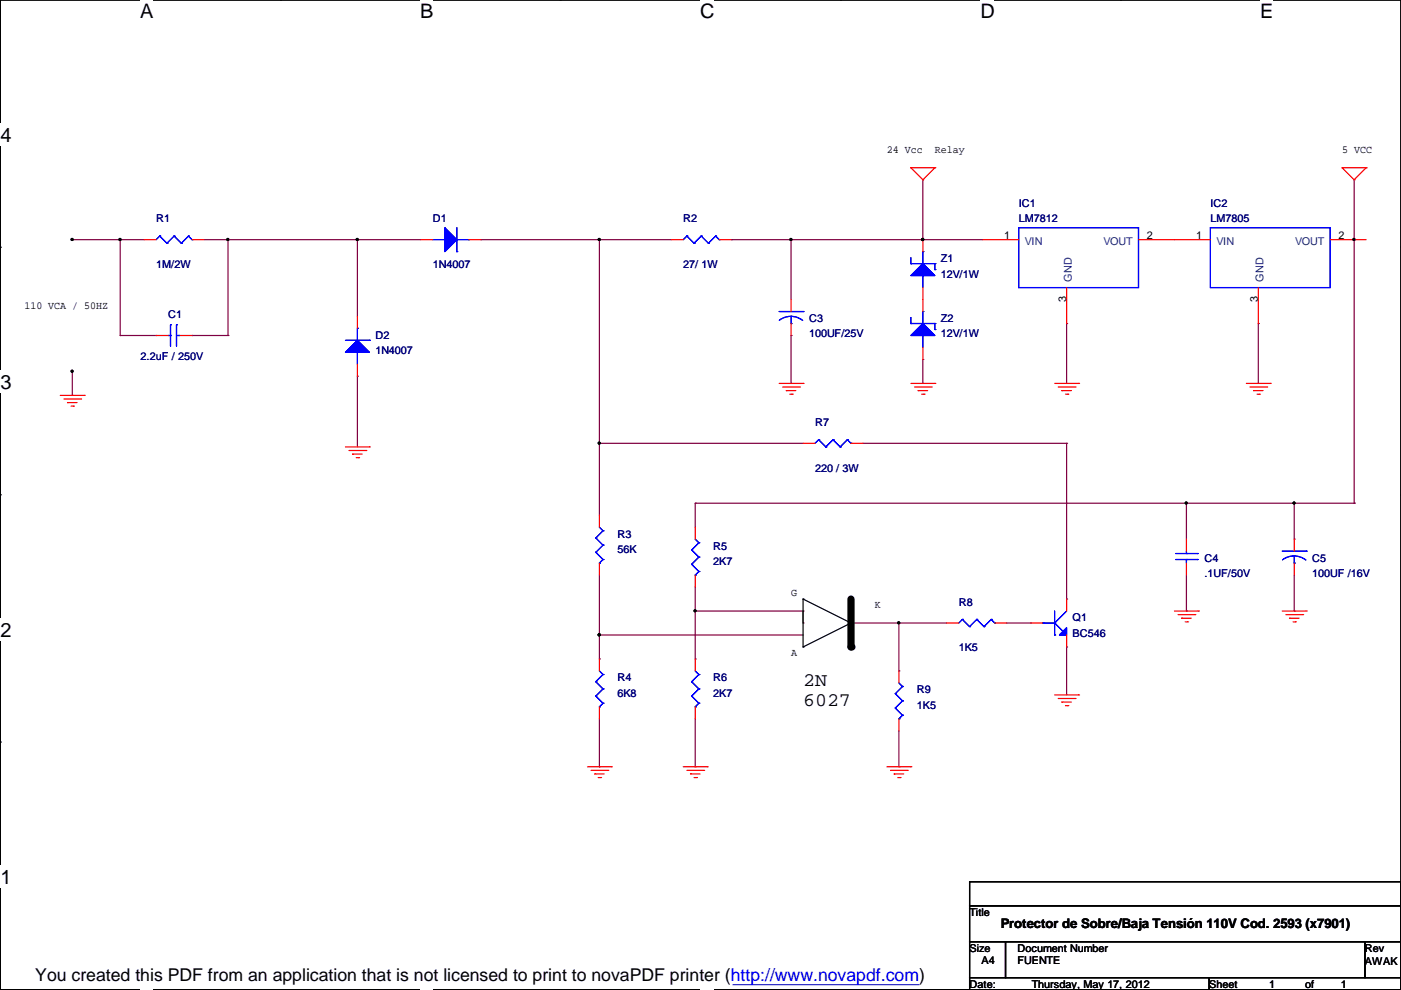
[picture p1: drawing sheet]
<svg xmlns="http://www.w3.org/2000/svg" width="297mm" height="210mm" viewBox="0 0 297 210" stroke-linecap="round" stroke-linejoin="round" font-family="sans-serif">
<path d="M.1 0h296.9v209.8h-296.9z" fill="none" stroke="#000" stroke-width=".25"/>
<g fill="#fff">
<path d="M29.7 0h2.7v4.8h-2.7z"/>
<path d="M29.7 209.8h2.7v.2h-2.7z"/>
</g>
<path d="M59.4 0h.1M59.4 209.8h.1" fill="none" stroke="#000" stroke-width=".25"/>
<g fill="#fff">
<path d="M89.1 0h2.7v4.8h-2.7z"/>
<path d="M89.1 209.8h2.7v.2h-2.7z"/>
</g>
<path d="M118.8 0h.1M118.8 209.8h.1" fill="none" stroke="#000" stroke-width=".25"/>
<g fill="#fff">
<path d="M148.4 0h3v4.8h-3z"/>
<path d="M148.4 209.8h3v.2h-3z"/>
</g>
<path d="M178.2 0h.1M178.2 209.8h.1" fill="none" stroke="#000" stroke-width=".25"/>
<g fill="#fff">
<path d="M207.9 0h2.9v4.8h-2.9z"/>
<path d="M207.9 209.8h2.9v.2h-2.9z"/>
</g>
<path d="M237.6 0h.1M237.6 209.8h.1" fill="none" stroke="#000" stroke-width=".25"/>
<g fill="#fff">
<path d="M267.2 0h2.7v4.8h-2.7z"/>
<path d="M267.2 209.8h2.7v.2h-2.7z"/>
<path d="M.1 26.2h2.3v4.7h-2.3z"/>
<path d="M.1 78.6h2.3v4.7h-2.3z"/>
</g>
<path d="M.1 52.4h.1M297 52.4h.1" fill="none" stroke="#000" stroke-width=".25"/>
<path d="M.1 131.1h2.3v4.7h-2.3z" fill="#fff"/>
<path d="M.1 104.9h.1M297 104.9h.1" fill="none" stroke="#000" stroke-width=".25"/>
<path d="M.1 183.5h2.3v4.7h-2.3z" fill="#fff"/>
<g fill="none" stroke="#000" stroke-width=".25">
<path d="M170.3 137.2h.1M170.3 127h.1M170.3 127v10.2M170.3 127l10.1 5.1M180.4 132.1h.1M180.4 132.1l-10.1 5.1M.1 157.3h.1M297 157.3h.1M205.6 187h91.4v5h-91.4zM205.6 192h91.4v7.7h-91.4zM205.6 199.7h7.6v7.6h-7.6zM213.2 199.7h76.2v7.6h-76.2z"/>
<path d="M289.4 199.7h7.6v7.6h-7.6zM205.6 207.3h50.8v2.5h-50.8zM256.4 207.3h40.6v2.5h-40.6z"/>
</g>
<g fill="none" stroke="#800040" stroke-width=".25">
<path d="M195.7 38.1v12.7M287.1 38.1v68.6M15.3 50.8h.1M15.3 50.8h15.3M25.5 50.8h.1M25.5 50.8v20.3M43.3 50.8h45.9M48.3 50.8h.1M48.3 50.8v20.3M75.8 50.8h.1M75.8 50.8v16.3M101.9 50.8h.1"/>
<path d="M101.9 50.8h40.4M127.1 50.8h.1M127.1 50.8v58.4M155 50.8h.1M155 50.8h53.4M167.7 50.8h.1M167.7 50.8v12.7M195.7 50.8h.1M287.1 50.8h.1M15.3 78.8v5M25.5 71.1h.1M25.5 71.1h7.6"/>
<path d="M33.1 71.1h.1M40.7 71.1h.1M40.7 71.1h7.6M48.3 71.1h.1M75.8 79.8h.1M75.8 79.8v15M167.7 71.1h.1M167.7 71.1v10.2M195.7 76.2h.1M195.7 76.2v5.1M226.1 68.6h.1M226.1 68.6v12.7"/>
<path d="M266.8 68.6h.1M266.8 68.6v12.7M15.3 83.8h.1M127.1 94h.1M127.1 94h43.2M183 94h43.1M226.1 94h.1M226.1 94v33M147.4 106.7h.1M147.4 106.7v5.1M147.4 106.7h139.7M251.5 106.7h.1"/>
<path d="M251.5 106.7v7.6M274.4 106.7h.1M274.4 114.3h.1M274.4 106.7v7.6M287.1 106.7h.1M127.1 134.6h.1M127.1 139.7h.1M127.1 121.9v17.8M127.1 134.6h43.2M147.4 129.6h.1M147.4 139.7h.1M147.4 124.5v15.2"/>
<path d="M147.4 129.6h22.9M170.3 129.6h.1M170.3 132.1h.1M170.3 129.6v2.5M180.4 132.1h.1M180.4 132.1h20.3M190.6 132.1h.1M190.6 132.1v10.2M213.4 132.1h5.1M218.5 132.1h.1M226.1 137.2h.1M226.1 127h.1"/>
<path d="M226.1 137.2v10.1M251.5 129.6h.1M251.5 121.9v7.7M274.4 129.6h.1M274.4 121.9v7.7M127.1 152.4v10.2M147.4 152.4v10.2M190.6 142.3h.1M190.6 155v7.6M127.1 162.6h.1M147.4 162.6h.1M190.6 162.6h.1"/>
</g>
<g fill="#000" stroke="#000" stroke-width=".25">
<circle cx="15.3" cy="50.8" r=".21"/>
<circle cx="25.4" cy="50.8" r=".21"/>
<circle cx="48.3" cy="50.8" r=".21"/>
<circle cx="75.7" cy="50.8" r=".21"/>
<circle cx="127" cy="50.8" r=".21"/>
<circle cx="167.7" cy="50.8" r=".21"/>
<circle cx="195.6" cy="50.8" r=".21"/>
<circle cx="287.1" cy="50.8" r=".21"/>
<circle cx="15.3" cy="78.7" r=".21"/>
<circle cx="127" cy="94" r=".21"/>
<circle cx="251.5" cy="106.7" r=".21"/>
<circle cx="274.4" cy="106.7" r=".21"/>
<circle cx="127" cy="134.6" r=".21"/>
<circle cx="147.4" cy="129.5" r=".21"/>
<circle cx="190.5" cy="132.1" r=".21"/>
</g>
<g fill="none" stroke="#f00" stroke-width=".25">
<path d="M193.1 35.6h.1M193.1 35.6h5.1M193.1 35.6l2.6 2.5M195.7 38.1h.1M198.2 35.6h.1M198.2 35.6l-2.5 2.5M284.6 35.6h.1M284.6 35.6h5M284.6 35.6l2.5 2.5M287.1 38.1h.1M289.6 35.6h.1M289.6 35.6l-2.5 2.5"/>
<path d="M30.6 50.8h2.5M40.7 50.8h2.6M89.2 50.8h2.6M99.4 50.8h2.5M142.3 50.8h2.6M152.5 50.8h2.5M195.7 50.8v2.6M208.4 50.8h7.6M241.4 50.8h15.2M282 50.8h7.6M33.1 71.1h2.5M38.2 71.1h2.5"/>
<path d="M75.8 67.1v2.5M75.8 77.2v2.6M167.7 63.5v2.6M167.7 68.6v2.5M195.7 61v5.1M195.7 73.7v2.5M226.1 61v7.6M266.8 61v7.6M12.8 83.8h5.1M13.5 84.6h3.6M14.3 85.4h.1M14.3 85.4h2"/>
<path d="M15.1 86.1h.5M15.6 86.1h.1M17.1 84.6h.1M17.9 83.8h.1M73.2 94.8h5.1M74 95.5h3.6M74.8 96.3h.1M74.8 96.3h2M75.5 97h.5M76 97h.1M77.6 95.5h.1M78.3 94.8h.1"/>
<path d="M165.2 81.3h5.1M165.9 82.1h3.6M166.7 82.8h.1M166.7 82.8h2M167.5 83.6h.5M168 83.6h.1M169.5 82.1h.1M170.3 81.3h.1M170.3 94h2.5M180.4 94h2.6M193.1 81.3h5.1M193.9 82.1h3.5"/>
<path d="M194.6 82.8h.1M194.6 82.8h2.1M195.4 83.6h.5M195.9 83.6h.1M197.4 82.1h.1M198.2 81.3h.1M223.6 81.3h5.1M224.4 82.1h3.5M225.1 82.8h.1M225.1 82.8h2.1M225.9 83.6h.5M226.4 83.6h.1"/>
<path d="M227.9 82.1h.1M228.7 81.3h.1M264.2 81.3h5.1M265 82.1h3.6M265.8 82.8h.1M265.8 82.8h2M266.5 83.6h.5M267 83.6h.1M268.6 82.1h.1M269.3 81.3h.1M127.1 109.2v2.6M127.1 119.4v2.5"/>
<path d="M147.4 111.8v2.5M251.5 114.3v2.6M251.5 119.4v2.5M274.4 114.3v2.6M274.4 119.4v2.5M127.1 139.7v2.6M147.4 121.9v2.6M147.4 139.7v2.6M200.7 132.1h2.6M210.9 132.1h2.5M218.5 132.1h2.6M226.1 127v2.6"/>
<path d="M226.1 134.6v2.6M249 129.6h5.1M249.8 130.3h3.5M250.5 131.1h.1M250.5 131.1h2.1M251.3 131.8h.5M251.8 131.8h.1M253.3 130.3h.1M254.1 129.6h.1M271.9 129.6h5M272.6 130.3h3.6M273.4 131.1h.1"/>
<path d="M273.4 131.1h2M274.2 131.8h.5M274.7 131.8h.1M276.2 130.3h.1M276.9 129.6h.1M127.1 149.9v2.5M147.4 149.9v2.5M190.6 142.3v2.5M190.6 152.4v2.6M223.6 147.3h5.1M224.4 148.1h3.5M225.1 148.9h.1"/>
<path d="M225.1 148.9h2.1M225.9 149.6h.5M226.4 149.6h.1M227.9 148.1h.1M228.7 147.3h.1M124.5 162.6h5.1M125.3 163.3h3.6M126.1 164.1h.1M126.1 164.1h2M126.8 164.9h.5M127.3 164.9h.1M128.9 163.3h.1"/>
<path d="M129.6 162.6h.1M144.9 162.6h5M145.6 163.3h3.6M146.4 164.1h.1M146.4 164.1h2M147.2 164.9h.5M147.7 164.9h.1M149.2 163.3h.1M149.9 162.6h.1M188 162.6h5.1M188.8 163.3h3.6M189.6 164.1h.1"/>
<path d="M189.6 164.1h2M190.3 164.9h.5M190.8 164.9h.1M192.4 163.3h.1M193.1 162.6h.1"/>
</g>
<path d="M180.4 127v10.2" fill="none" stroke="#000" stroke-width="1.5"/>
<circle cx="180.4" cy="137.2" r=".76" fill="#000"/>
<g fill="none" stroke="#00f" stroke-width=".25">
<path d="M33.9 50.1h.1M33.9 50.1l-.8 .7M33.9 50.1l1.5 1.5M35.4 51.6h.1M36.9 50.1h.1M36.9 50.1l-1.5 1.5M36.9 50.1l1.5 1.5M38.4 51.6h.1M40 50.1h.1M40 50.1l-1.6 1.5M40 50.1l.7 .7M40.7 50.8h.1"/>
<path d="M91.8 50.8h2.5M94.3 50.8h.1M96.9 53.4h.1M96.9 48.3v5.1M96.9 50.8h2.5M99.4 50.8h.1M145.6 50.1h.1M145.6 50.1l-.7 .7M145.6 50.1l1.6 1.5M147.2 51.6h.1M148.7 50.1h.1M148.7 50.1l-1.5 1.5"/>
<path d="M148.7 50.1l1.5 1.5M150.2 51.6h.1M151.7 50.1h.1M151.7 50.1l-1.5 1.5M151.7 50.1l.8 .7M152.5 50.8h.1M193.1 55.9h.1M193.1 54.6v1.3M193.1 55.9h5.1M195.7 58.4h.1M195.7 53.4h.1M195.7 53.4v2.5"/>
<path d="M195.7 58.4v2.6M198.2 55.9h.1M198.2 57.2h.1M198.2 55.9v1.3M216 48.3h25.4v12.7h-25.4zM256.6 48.3h25.4v12.7h-25.4zM35.6 71.1h.6M36.2 71.1h.1M36.2 68.8h.1M36.2 68.8v4.6M37.4 68.8h.1M37.4 71.1h.1"/>
<path d="M37.4 71.1h.8M37.4 68.8v4.6M73.2 72.2h5.1M75.8 74.7h.1M75.8 69.6h.1M75.8 69.6v2.6M75.8 74.7v2.5M78.3 72.2h.1M165.2 66.1h5.1M167.7 68.6h.1M167.7 67.1l1.1 .1 1.4 .7M167.7 67.1l-1.1 .1-1.4 .7"/>
<path d="M167.7 67.1v1.5M170.3 66.1h.1M193.1 68.6h.1M193.1 67.3v1.3M193.1 68.6h5.1M195.7 71.1h.1M195.7 66.1h.1M195.7 66.1v2.5M195.7 71.1v2.6M198.2 68.6h.1M198.2 69.9h.1M198.2 68.6v1.3"/>
<path d="M173.6 93.2h.1M173.6 93.2l-.8 .8M173.6 93.2l1.5 1.6M175.1 94.8h.1M176.6 93.2h.1M176.6 93.2l-1.5 1.6M176.6 93.2l1.5 1.6M178.1 94.8h.1M179.7 93.2h.1M179.7 93.2l-1.6 1.6M179.7 93.2l.7 .8M180.4 94h.1"/>
<path d="M126.3 114.1h.1M126.3 117.1h.1M126.3 114.1l1.5 1.5M126.3 117.1l1.5 1.5M127.1 119.4h.1M127.1 111.8l.7 .7M127.8 112.5h.1M127.8 115.6h.1M127.8 118.6h.1M127.8 112.5l-1.5 1.6M127.8 115.6l-1.5 1.5M127.8 118.6l-.7 .8"/>
<path d="M146.6 116.6h.1M146.6 119.6h.1M146.6 116.6l1.6 1.5M146.6 119.6l1.6 1.6M147.4 114.3l.8 .8M148.2 115.1h.1M148.2 118.1h.1M148.2 115.1l-1.6 1.5M148.2 118.1l-1.6 1.5M249.3 118.6h4.5M249.3 117.4h4.5M251.5 117.4h.1"/>
<path d="M251.5 118.6h.1M251.5 116.9v.5M251.5 118.6v.8M253.8 118.6h.1M253.8 117.4h.1M271.9 116.9h5M274.4 119.4h.1M274.4 117.9l1.1 .1 1.4 .7M274.4 117.9l-1.1 .1-1.4 .7M274.4 117.9v1.5M276.9 116.9h.1M147.4 121.9h.1"/>
<path d="M148.2 121.2h.1M148.2 121.2l-.8 .7M204 131.3h.1M204 131.3l-.7 .8M204 131.3l1.6 1.6M205.6 132.9h.1M207.1 131.3h.1M207.1 131.3l-1.5 1.6M207.1 131.3l1.5 1.6M208.6 132.9h.1M210.1 131.3h.1M210.1 131.3l-1.5 1.6"/>
<path d="M210.1 131.3l.8 .8M210.9 132.1h.1M221.1 132.1h.1M221.1 132.1h2.5M223.6 132.1h.1M223.6 134.6h.1M223.6 132.1l1.8 1.8M223.6 129.6v5M225.4 133.9h.1M226.1 129.6l-2.5 2.5M126.3 144.5h.1M126.3 147.6h.1"/>
<path d="M126.3 144.5l1.5 1.6M126.3 147.6l1.5 1.5M127.1 149.9h.1M127.1 142.3l.7 .7M127.8 143h.1M127.8 146.1h.1M127.8 149.1h.1M127.8 143l-1.5 1.5M127.8 146.1l-1.5 1.5M127.8 149.1l-.7 .8M146.6 144.5h.1M146.6 147.6h.1"/>
<path d="M146.6 144.5l1.6 1.6M146.6 147.6l1.6 1.5M147.4 149.9h.1M147.4 142.3l.8 .7M148.2 143h.1M148.2 146.1h.1M148.2 149.1h.1M148.2 143l-1.6 1.5M148.2 146.1l-1.6 1.5M148.2 149.1l-.8 .8M189.8 147.1h.1M189.8 150.1h.1"/>
<path d="M189.8 147.1l1.5 1.5M189.8 150.1l1.5 1.6M190.6 152.4h.1M190.6 144.8l.7 .8M191.3 145.6h.1M191.3 148.6h.1M191.3 151.7h.1M191.3 145.6l-1.5 1.5M191.3 148.6l-1.5 1.5M191.3 151.7l-.7 .7"/>
</g>
<g fill="#00f" stroke="#00f" stroke-width=".25">
<path d="M94.3 48.3l2.6 2.5-2.6 2.6z"/>
<path d="M75.8 72.2l2.5 2.5h-5.1z"/>
<path d="M195.7 55.9l2.5 2.5h-5.1z"/>
<path d="M195.7 68.6l2.5 2.5h-5.1z"/>
<path d="M224.6 134.6l1.5-1.5v1.5z" fill-rule="evenodd"/>
<path d="M224.6 134.6l1.5-1.5v1.5z" fill-rule="evenodd"/>
</g>
<path d="M5.6 200.5h192.7v7.5h-192.7z" fill="#fff"/>
<path d="M155.3 208.8h39.6" fill="none" stroke="#00f" stroke-width=".21"/>
<g font-size="4.2">
<text x="29.7" y="3.9">A</text>
<text x="89.1" y="3.9">B</text>
<text x="148.4" y="3.9">C</text>
<text x="207.9" y="3.9">D</text>
<text x="267.2" y="3.9">E</text>
<text x=".1" y="30.1">4</text>
<text x=".1" y="82.5">3</text>
<text x=".1" y="135">2</text>
<text x=".1" y="187.4">1</text>
</g>
<g font-size="4.1">
<text x="170.3" y="145.4">2N</text>
<text x="170.3" y="149.6">6027</text>
</g>
<text font-size="3.7" x="7.5" y="208">You created this PDF from an application that is not licensed to print to novaPDF printer (http://www.novapdf.com)</text>
<text font-size="2.8" x="212.2" y="196.7">Protector de Sobre/Baja Tensión 110V Cod. 2593 (x7901)</text>
<g font-size="2.3">
<text x="188" y="32.4">24 Vcc</text>
<text x="198.2" y="32.4">Relay</text>
<text x="284.6" y="32.4">5 VCC</text>
<text x="212.9" y="50.7">1</text>
<text x="243.2" y="50.7">2</text>
<text x="253.6" y="50.7">1</text>
<text x="283.8" y="50.7">2</text>
<text x="5.2" y="65.5">110 VCA / 50HZ</text>
<text x="226.1" y="64" transform="rotate(-90 226.1 64)">3</text>
<text x="266.7" y="64" transform="rotate(-90 266.7 64)">3</text>
<text x="167.7" y="126.4">G</text>
<text x="185.5" y="129">K</text>
<text x="167.7" y="139.1">A</text>
<text x="205.6" y="194.2">Title</text>
<text x="205.6" y="201.9">Size</text>
<text x="215.7" y="201.9">Document Number</text>
<text x="289.4" y="201.9">Rev</text>
<text x="205.6" y="209.5">Date:</text>
<text x="208.1" y="204.4">A4</text>
<text x="215.7" y="204.4">FUENTE</text>
<text x="218.8" y="209.5">Thursday, May 17, 2012</text>
<text x="256.4" y="209.5">Sheet</text>
<text x="269.1" y="209.5">1</text>
<text x="276.7" y="209.5">of</text>
<text x="284.3" y="209.5">1</text>
<text x="289.4" y="204.7">AWAK</text>
</g>
<g font-size="2.3" fill="#000080">
<text x="33.1" y="47.2">R1</text>
<text x="91.8" y="47.2">D1</text>
<text x="144.9" y="47.2">R2</text>
<text x="216" y="43.9">IC1</text>
<text x="216" y="47.2">LM7812</text>
<text x="256.6" y="43.9">IC2</text>
<text x="256.6" y="47.2">LM7805</text>
<text x="33.1" y="56.8">1M/2W</text>
<text x="91.8" y="56.8">1N4007</text>
<text x="144.9" y="56.8">27/ 1W</text>
<text x="199.5" y="55.6">Z1</text>
<text x="199.5" y="58.9">12V/1W</text>
<text x="35.6" y="67.5">C1</text>
<text x="79.6" y="71.8">D2</text>
<text x="171.5" y="68.3">C3</text>
<text x="171.5" y="71.6">100UF/25V</text>
<text x="199.5" y="68.3">Z2</text>
<text x="199.5" y="71.6">12V/1W</text>
<text x="29.8" y="76.4">2.2uF / 250V</text>
<text x="79.6" y="75.1">1N4007</text>
<text x="172.8" y="90.4">R7</text>
<text x="172.8" y="100">220 / 3W</text>
<text x="130.9" y="114">R3</text>
<text x="130.9" y="117.3">56K</text>
<text x="151.2" y="116.5">R5</text>
<text x="151.2" y="119.8">2K7</text>
<text x="255.4" y="119.1">C4</text>
<text x="278.2" y="119.1">C5</text>
<text x="255.4" y="122.4">.1UF/50V</text>
<text x="278.2" y="122.4">100UF /16V</text>
<text x="203.3" y="128.5">R8</text>
<text x="227.4" y="131.8">Q1</text>
<text x="227.4" y="135.1">BC546</text>
<text x="203.3" y="138.1">1K5</text>
<text x="130.9" y="144.5">R4</text>
<text x="130.9" y="147.8">6K8</text>
<text x="151.2" y="144.5">R6</text>
<text x="151.2" y="147.8">2K7</text>
<text x="194.4" y="147">R9</text>
<text x="194.4" y="150.3">1K5</text>
</g>
<g font-size="2.3" fill="#004080">
<text x="217.3" y="51.9">VIN</text>
<text x="233.9" y="51.9">VOUT</text>
<text x="257.9" y="51.9">VIN</text>
<text x="274.6" y="51.9">VOUT</text>
<text x="227.2" y="59.7" transform="rotate(-90 227.2 59.7)">GND</text>
<text x="267.9" y="59.7" transform="rotate(-90 267.9 59.7)">GND</text>
</g>
</svg>
